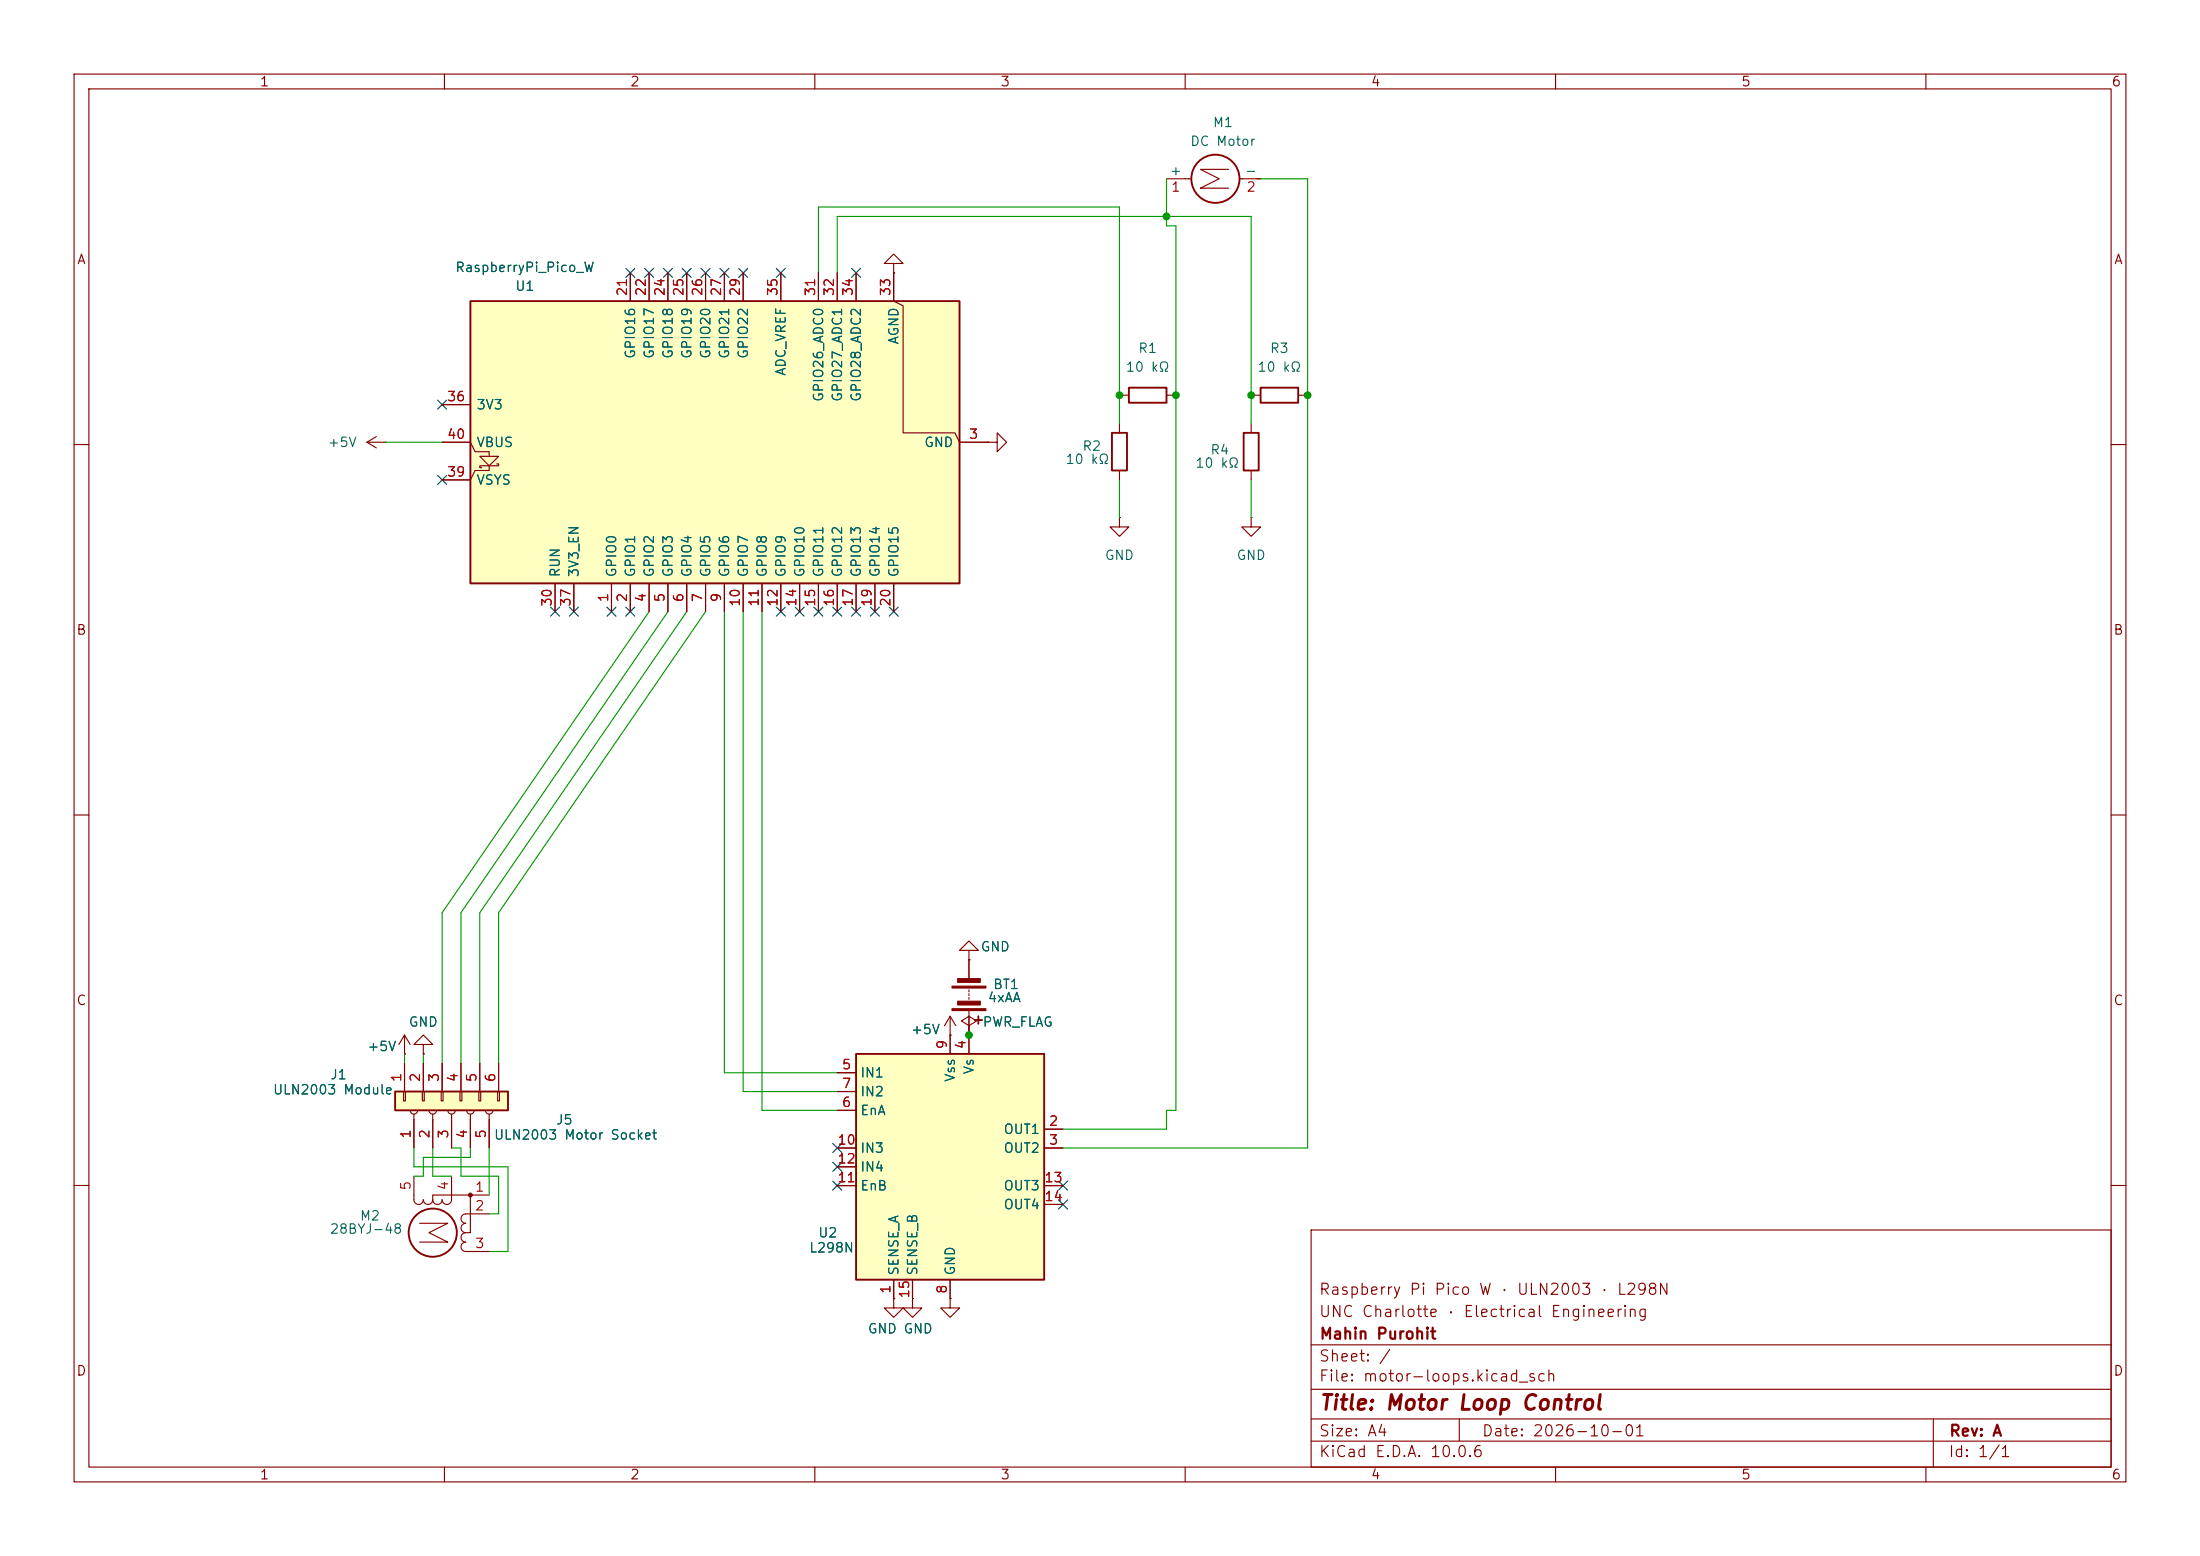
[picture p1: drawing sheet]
<svg xmlns="http://www.w3.org/2000/svg" width="297mm" height="210mm" viewBox="0 0 297 210" stroke-linecap="round" stroke-linejoin="round" font-family="sans-serif">
<g fill="none" stroke="#840000" stroke-width=".15">
<path d="M10 10h277v190h-277zM12 12h273v186h-273zM60 10v2M110 10v2M160 10v2M210 10v2M260 10v2M151.1 53.3h1.3M157.5 53.3h1.2M10 60h2M285 60h2M10 110h2"/>
<path d="M285 110h2M10 160h2M177 166h108v32h-108zM285 160h2M60 198v2M110 198v2M160 198v2M177 194.5h108M177 191.5h108M177 187.5h108M177 181.5h108M197 191.5v3"/>
<path d="M210 198v2M260 198v2M261 191.5v6.5"/>
</g>
<path d="M152.4 52.3h5.1v2.1h-5.1z" fill="none" stroke="#840000" stroke-width=".25"/>
<path d="M63.5 40.6h66v38.1h-66z" fill="#ffffc2"/>
<g fill="none" stroke="#840000" stroke-width=".25">
<path d="M63.5 40.6h66v38.1h-66zM167.9 58.4h2v5.1h-2zM131.6 137.7h1M132.1 137.2v1"/>
<circle cx="164.1" cy="24.1" r="3.3"/>
</g>
<g fill="none" stroke="#840000" stroke-width=".15">
<path d="M85.1 36.8v3.8M87.6 36.8v3.8M90.2 36.8v3.8M92.7 36.8v3.8M95.2 36.8v3.8M97.8 36.8v3.8M100.3 36.8v3.8M105.4 36.8v3.8M110.5 36.8v3.8M113 36.8v3.8M115.6 36.8v3.8M120.6 36.8v3.8l1.3 .7v17.1h7l.6 1.3h3.8"/>
<path d="M120.6 35.6h1.3l-1.3-1.3-1.2 1.3h1.2v1.2M120.6 36.8h.1M157.5 24.1h3.3M165.9 22.9h-3.8l2.5 1.2-2.5 1.3h3.8M167.3 24.1h2.9M59.7 59.7h3.8l.6 1.3h1.9v.6M59.7 54.6h3.8M168.9 57.2v1.2M64.8 61.6h2.5l-1.3 1.3zM66 62.9v.6h-1.9l-.6 1.3h-3.8M67.1 62.6h.2v.3h-2.5v.2h.2M74.9 78.7v3.9"/>
<path d="M77.5 78.7v3.9M82.5 78.7v3.9M85.1 78.7v3.9M87.6 78.7v3.9M90.2 78.7v3.9M92.7 78.7v3.9M95.2 78.7v3.9M97.8 78.7v3.9M100.3 78.7v3.9M102.9 78.7v3.9M105.4 78.7v3.9M107.9 78.7v3.9"/>
<path d="M110.5 78.7v3.9M113 78.7v3.9M115.6 78.7v3.9M118.1 78.7v3.9M120.6 78.7v3.9M168.9 69.9v1.2h1.3l-1.3 1.3-1.3-1.3h1.3M168.9 69.9h.1M168.9 63.5v1.3M130.8 128.3h-1.3l1.3-1.3 1.3 1.3h-1.3v1.2M130.8 129.5h.1M130.8 129.5v2.6M130.8 133.6v.3"/>
<path d="M130.8 134.1v.3M130.8 134.6v.3M130.8 136.4v3.3M123.2 175.3v1.2h1.3l-1.3 1.3-1.3-1.3h1.3M123.2 175.3h.1"/>
</g>
<g fill="#840000" stroke="#840000" stroke-width=".15">
<path d="M128.5 136.1h4.6v.3h-4.6z"/>
<path d="M128.5 133.1h4.6v.3h-4.6z"/>
<path d="M129.3 135.1h3v.5h-3z"/>
<path d="M129.3 132.1h3v.5h-3z"/>
</g>
<path d="M53.3 147.3h15.3v2.6h-15.3z" fill="#ffffc2"/>
<path d="M53.3 147.3h15.3v2.6h-15.3z" fill="none" stroke="#840000" stroke-width=".25"/>
<g fill="none" stroke="#840000" stroke-width=".15">
<path d="M49.5 59.7l1.3 .8M49.5 59.7h2.6M50.8 58.9l-1.3 .8M52.1 59.7h.1M54.6 139.7v2.5M54.6 139.7l-.8 1.3M54.6 139.7l.8 1.3M54.5 147.3h.2v1.3h-.2zM54.6 142.2h.1M54.6 143.5v3.8M57 147.3h.3v1.3h-.3zM57.1 141h1.3l-1.3-1.3-1.2 1.3h1.2v1.2"/>
<path d="M57.1 142.2h.1M57.1 143.5v3.8M59.6 147.3h.2v1.3h-.2zM59.7 143.5v3.8M62.1 147.3h.3v1.3h-.3zM62.2 143.5v3.8M64.6 147.3h.3v1.3h-.3zM64.8 143.5v3.8M67.2 147.3h.2v1.3h-.2zM67.3 143.5v3.8"/>
</g>
<path d="M115.6 142.2h25.4v30.5h-25.4z" fill="#ffffc2"/>
<g fill="none" stroke="#840000" stroke-width=".25">
<path d="M150.1 58.4h2v5.1h-2zM170.2 52.3h5.1v2.1h-5.1zM115.6 142.2h25.4v30.5h-25.4z"/>
<circle cx="58.4" cy="166.4" r="3.3"/>
</g>
<g fill="none" stroke="#840000" stroke-width=".15">
<path d="M85.1 36.8v3.8M87.6 36.8v3.8M90.2 36.8v3.8M92.7 36.8v3.8M95.2 36.8v3.8M97.8 36.8v3.8M100.3 36.8v3.8M105.4 36.8v3.8M110.5 36.8v3.8M113 36.8v3.8M115.6 36.8v3.8M120.6 36.8h.1"/>
<path d="M120.6 36.8v3.8M59.7 59.7h3.8M59.7 54.6h3.8M129.5 59.7h3.8M133.3 59.7h1.3v-1.3l1.3 1.3-1.3 1.3v-1.3M133.3 59.7h.1M151.1 57.2v1.2M168.9 53.3h1.3M175.3 53.3h1.2M59.7 64.8h3.8M74.9 78.7v3.9M77.5 78.7v3.9"/>
<path d="M82.5 78.7v3.9M85.1 78.7v3.9M87.6 78.7v3.9M90.2 78.7v3.9M92.7 78.7v3.9M95.2 78.7v3.9M97.8 78.7v3.9M100.3 78.7v3.9M102.9 78.7v3.9M105.4 78.7v3.9M107.9 78.7v3.9M110.5 78.7v3.9"/>
<path d="M113 78.7v3.9M115.6 78.7v3.9M118.1 78.7v3.9M120.6 78.7v3.9M151.1 69.9v1.2h1.3l-1.3 1.3-1.2-1.3h1.2M151.1 69.9h.1M151.1 63.5v1.3M128.3 139.7h.1M128.3 137.2v5M128.3 137.2l.7 1.2M128.3 137.2l-.8 1.2M130.8 138.4l1-.6-1-.6-1 .6 1 .6v1.3"/>
<path d="M130.8 139.7h.1M130.8 129.5h.1M130.8 129.5v2.6M130.8 137.2v5M54.6 142.2h.1M54.6 143.5v3.8M55.4 149.9a.51 .51 0 0 0 .5 .5 .51 .51 0 0 0 .5-.5M55.9 158.8v3.1a.64 .64 0 0 0 .6 .7 .64 .64 0 0 0 .6-.7 .64 .64 0 0 0 .7 .7 .64 .64 0 0 0 .6-.7M55.9 150.4v4.5M57.1 142.2h.1M57.1 143.5v3.8M57.9 149.9a.51 .51 0 0 0 .5 .5 .51 .51 0 0 0 .5-.5"/>
<path d="M58.4 150.4v4.5M59.7 143.5v3.8M60.5 149.9a.51 .51 0 0 0 .5 .5 .51 .51 0 0 0 .5-.5M61 158.8v3.1a.64 .64 0 0 1-.7 .7 .64 .64 0 0 1-.6-.7 .64 .64 0 0 1-.6 .7 .64 .64 0 0 1-.7-.7M61 150.4v4.5M62.2 143.5v3.8M63 149.9a.51 .51 0 0 0 .5 .5 .51 .51 0 0 0 .5-.5M63.5 150.4v4.5M64.8 143.5v3.8M65.5 149.9a.51 .51 0 0 0 .5 .5 .51 .51 0 0 0 .5-.5M66 150.4v4.5M67.3 143.5v3.8"/>
<path d="M113 154.9h2.6M113 144.8h2.6M113 149.9h2.6M113 147.3h2.6M113 157.5h2.6M141 152.4h2.5M141 154.9h2.5M56.6 165.1h3.9l-2.6 1.3 2.6 1.2h-3.9M62.9 166.4a.63 .63 0 0 0-.7 .6 .63 .63 0 0 0 .7 .6 .64 .64 0 0 0-.7 .7 .64 .64 0 0 0 .7 .6h3.1M63.5 161.3h-5.1v.6M63.5 161.3v5.1h-.6a.64 .64 0 0 1-.7-.7 .64 .64 0 0 1 .7-.6 .63 .63 0 0 1-.7-.6 .63 .63 0 0 1 .7-.7h3.1M63.5 161.3h2.5"/>
<path d="M113 160h2.6M120.6 175.3v1.2h1.3l-1.3 1.3-1.2-1.3h1.2M120.6 175.3h.1M120.6 172.7v2.6M123.2 175.3h.1M123.2 172.7v2.6M128.3 175.3v1.2h1.2l-1.2 1.3-1.3-1.3h1.3M128.3 175.3h.1M128.3 172.7v2.6M141 160h2.5M141 162.6h2.5"/>
</g>
<circle cx="63.5" cy="161.3" r=".25" fill="#840000" stroke="#840000" stroke-width=".15"/>
<g fill="none" stroke="#009600" stroke-width=".15">
<path d="M110.5 36.8v-8.9h40.6v29.3M113 36.8v-7.6h55.9v28M157.5 24.1v6.4h1.2v119.4h-1.2v2.5h-14M170.2 24.1h6.3v130.8h-33M52.1 59.7h7.6M151.1 64.8v5.1M168.9 64.8v5.1M87.6 82.6l-27.9 40.6v20.3M90.2 82.6l-28 40.6v20.3M92.7 82.6l-27.9 40.6v20.3M95.2 82.6l-27.9 40.6v20.3M97.8 82.6v62.2h15.2"/>
<path d="M100.3 82.6v64.7h12.7M102.9 82.6v67.3h10.1M54.6 142.2v1.3M55.9 154.9v2.6h12.7v11.4h-2.6M57.1 142.2v1.3M58.4 154.9v3.9h2.6M61 154.9h1.2v3.9h5.1v5h-1.3M63.5 154.9v1.3h-6.4v2.6h-1.2M66 154.9v6.4"/>
</g>
<g fill="none" stroke="#000084" stroke-width=".15">
<path d="M84.5 36.2l1.2 1.2M85.7 36.2l-1.2 1.2M87 36.2l1.2 1.2M88.2 36.2l-1.2 1.2M89.6 36.2l1.2 1.2M90.8 36.2l-1.2 1.2M92.1 36.2l1.2 1.2M93.3 36.2l-1.2 1.2M94.6 36.2l1.3 1.2M95.9 36.2l-1.3 1.2M97.2 36.2l1.2 1.2M98.4 36.2l-1.2 1.2"/>
<path d="M99.7 36.2l1.2 1.2M100.9 36.2l-1.2 1.2M104.8 36.2l1.2 1.2M106 36.2l-1.2 1.2M115 36.2l1.2 1.2M116.2 36.2l-1.2 1.2M59.1 54l1.2 1.2M60.3 54l-1.2 1.2M59.1 64.2l1.2 1.2M60.3 64.2l-1.2 1.2M74.3 81.9l1.2 1.3M75.5 81.9l-1.2 1.3"/>
<path d="M76.9 81.9l1.2 1.3M78.1 81.9l-1.2 1.3M81.9 81.9l1.3 1.3M83.2 81.9l-1.3 1.3M84.5 81.9l1.2 1.3M85.7 81.9l-1.2 1.3M104.8 81.9l1.2 1.3M106 81.9l-1.2 1.3M107.3 81.9l1.3 1.3M108.6 81.9l-1.3 1.3M109.9 81.9l1.2 1.3M111.1 81.9l-1.2 1.3"/>
<path d="M112.4 81.9l1.2 1.3M113.6 81.9l-1.2 1.3M115 81.9l1.2 1.3M116.2 81.9l-1.2 1.3M117.5 81.9l1.2 1.3M118.7 81.9l-1.2 1.3M120 81.9l1.3 1.3M121.3 81.9l-1.3 1.3M112.4 156.9l1.2 1.2M112.4 159.4l1.2 1.2M112.4 154.3l1.2 1.2M113.6 156.9l-1.2 1.2"/>
<path d="M113.6 159.4l-1.2 1.2M113.6 154.3l-1.2 1.2M142.9 159.4l1.2 1.2M144.1 159.4l-1.2 1.2M142.9 162l1.2 1.2M144.1 162l-1.2 1.2"/>
</g>
<g fill="#009600" stroke="#009600" stroke-width=".14">
<circle cx="168.9" cy="53.3" r=".46"/>
<circle cx="157.5" cy="29.2" r=".46"/>
<circle cx="151.1" cy="53.3" r=".46"/>
<circle cx="158.7" cy="53.3" r=".46"/>
<circle cx="176.5" cy="53.3" r=".46"/>
<circle cx="130.8" cy="139.7" r=".46"/>
</g>
<text font-size="2" fill="#840000" x="178" y="190.8">Title: Motor Loop Control</text>
<g font-size="1.5" fill="#840000">
<text x="178" y="178.1">UNC Charlotte · Electrical Engineering</text>
<text x="178" y="175.1">Raspberry Pi Pico W · ULN2003 · L298N</text>
<text x="178" y="184.1">Sheet: /</text>
<text x="178" y="181.1">Mahin Purohit</text>
<text x="178" y="186.8">File: motor-loops.kicad_sch</text>
<text x="178" y="197">KiCad E.D.A. 10.0.6</text>
<text x="178" y="194.2">Size: A4</text>
<text x="200" y="194.2">Date: 2026-10-01</text>
<text x="263" y="197">Id: 1/1</text>
<text x="263" y="194.2">Rev: A</text>
</g>
<g font-size="1.3" fill="#840000">
<text x="35" y="12">1</text>
<text x="85" y="12">2</text>
<text x="135" y="12">3</text>
<text x="185" y="12">4</text>
<text x="235" y="12">5</text>
<text x="285" y="12">6</text>
<text x="10.3" y="36">A</text>
<text x="285.3" y="36">A</text>
<text x="10.2" y="86">B</text>
<text x="285.2" y="86">B</text>
<text x="10.2" y="136">C</text>
<text x="285.2" y="136">C</text>
<text x="10.2" y="186">D</text>
<text x="285.2" y="186">D</text>
<text x="35" y="200">1</text>
<text x="85" y="200">2</text>
<text x="135" y="200">3</text>
<text x="185" y="200">4</text>
<text x="235" y="200">5</text>
<text x="285" y="200">6</text>
</g>
<g font-size="1.3" fill="#006464">
<text x="163.6" y="17.5">M1</text>
<text x="157.8" y="24">+</text>
<text x="160.6" y="20">DC Motor</text>
<text x="168" y="24">-</text>
<text x="61.4" y="37">RaspberryPi_Pico_W</text>
<text x="69.5" y="39.6">U1</text>
<text x="121.6" y="46.6" transform="rotate(-90 121.6 46.6)">AGND</text>
<text x="153.6" y="48">R1</text>
<text x="171.4" y="48">R3</text>
<text x="86.1" y="48.5" transform="rotate(-90 86.1 48.5)">GPIO16</text>
<text x="88.6" y="48.5" transform="rotate(-90 88.6 48.5)">GPIO17</text>
<text x="91.1" y="48.5" transform="rotate(-90 91.1 48.5)">GPIO18</text>
<text x="93.7" y="48.5" transform="rotate(-90 93.7 48.5)">GPIO19</text>
<text x="96.2" y="48.5" transform="rotate(-90 96.2 48.5)">GPIO20</text>
<text x="98.8" y="48.5" transform="rotate(-90 98.8 48.5)">GPIO21</text>
<text x="101.3" y="48.5" transform="rotate(-90 101.3 48.5)">GPIO22</text>
<text x="106.4" y="50.8" transform="rotate(-90 106.4 50.8)">ADC_VREF</text>
<text x="151.9" y="50.5">10 kΩ</text>
<text x="169.7" y="50.5">10 kΩ</text>
<text x="64.2" y="55.6">3V3</text>
<text x="111.5" y="54.3" transform="rotate(-90 111.5 54.3)">GPIO26_ADC0</text>
<text x="114" y="54.3" transform="rotate(-90 114 54.3)">GPIO27_ADC1</text>
<text x="116.5" y="54.3" transform="rotate(-90 116.5 54.3)">GPIO28_ADC2</text>
<text x="44.2" y="60.7">+5V</text>
<text x="64.2" y="65.7">VSYS</text>
<text x="64.2" y="60.7">VBUS</text>
<text x="124.7" y="60.7">GND</text>
<text x="143.7" y="62.9">10 kΩ</text>
<text x="146" y="61.2">R2</text>
<text x="161.3" y="63.4">10 kΩ</text>
<text x="163.3" y="61.7">R4</text>
<text x="149.1" y="75.9">GND</text>
<text x="166.8" y="75.9">GND</text>
<text x="75.9" y="78" transform="rotate(-90 75.9 78)">RUN</text>
<text x="78.4" y="78" transform="rotate(-90 78.4 78)">3V3_EN</text>
<text x="83.5" y="78" transform="rotate(-90 83.5 78)">GPIO0</text>
<text x="86.1" y="78" transform="rotate(-90 86.1 78)">GPIO1</text>
<text x="88.6" y="78" transform="rotate(-90 88.6 78)">GPIO2</text>
<text x="91.1" y="78" transform="rotate(-90 91.1 78)">GPIO3</text>
<text x="93.7" y="78" transform="rotate(-90 93.7 78)">GPIO4</text>
<text x="96.2" y="78" transform="rotate(-90 96.2 78)">GPIO5</text>
<text x="98.8" y="78" transform="rotate(-90 98.8 78)">GPIO6</text>
<text x="101.3" y="78" transform="rotate(-90 101.3 78)">GPIO7</text>
<text x="103.8" y="78" transform="rotate(-90 103.8 78)">GPIO8</text>
<text x="106.4" y="78" transform="rotate(-90 106.4 78)">GPIO9</text>
<text x="108.9" y="78" transform="rotate(-90 108.9 78)">GPIO10</text>
<text x="111.5" y="78" transform="rotate(-90 111.5 78)">GPIO11</text>
<text x="114" y="78" transform="rotate(-90 114 78)">GPIO12</text>
<text x="116.5" y="78" transform="rotate(-90 116.5 78)">GPIO13</text>
<text x="119.1" y="78" transform="rotate(-90 119.1 78)">GPIO14</text>
<text x="121.6" y="78" transform="rotate(-90 121.6 78)">GPIO15</text>
<text x="132.3" y="128.7">GND</text>
<text x="133.3" y="135.6">4xAA</text>
<text x="134" y="133.8">BT1</text>
<text x="49.5" y="142.2">+5V</text>
<text x="55.1" y="138.9">GND</text>
<text x="122.9" y="139.9">+5V</text>
<text x="132.6" y="138.9">PWR_FLAG</text>
<text x="36.8" y="148">ULN2003 Module</text>
<text x="44.5" y="146">J1</text>
<text x="116.1" y="145.7">IN1</text>
<text x="116.1" y="148.3">IN2</text>
<text x="129.2" y="146.1" transform="rotate(-90 129.2 146.1)">Vss</text>
<text x="131.8" y="145.1" transform="rotate(-90 131.8 145.1)">Vs</text>
<text x="66.6" y="154.1">ULN2003 Motor Socket</text>
<text x="75" y="152.1">J5</text>
<text x="116.1" y="150.8">EnA</text>
<text x="116.1" y="155.9">IN3</text>
<text x="135.4" y="153.4">OUT1</text>
<text x="135.4" y="155.9">OUT2</text>
<text x="116.1" y="161">EnB</text>
<text x="116.1" y="158.4">IN4</text>
<text x="135.4" y="161">OUT3</text>
<text x="44.4" y="166.8">28BYJ-48</text>
<text x="48.5" y="165">M2</text>
<text x="110.4" y="167.3">U2</text>
<text x="135.4" y="163.5">OUT4</text>
<text x="109.1" y="169.4">L298N</text>
<text x="121.6" y="172.2" transform="rotate(-90 121.6 172.2)">SENSE_A</text>
<text x="124.2" y="172.2" transform="rotate(-90 124.2 172.2)">SENSE_B</text>
<text x="129.2" y="172.2" transform="rotate(-90 129.2 172.2)">GND</text>
<text x="117.1" y="180.3">GND GND</text>
</g>
<g font-size="1.3" fill="#a90000">
<text x="158" y="26.2">1</text>
<text x="168.2" y="26.2">2</text>
<text x="85" y="40.1" transform="rotate(-90 85 40.1)">21</text>
<text x="87.5" y="40.1" transform="rotate(-90 87.5 40.1)">22</text>
<text x="90" y="40.1" transform="rotate(-90 90 40.1)">24</text>
<text x="92.6" y="40.1" transform="rotate(-90 92.6 40.1)">25</text>
<text x="95.1" y="40.1" transform="rotate(-90 95.1 40.1)">26</text>
<text x="97.7" y="40.1" transform="rotate(-90 97.7 40.1)">27</text>
<text x="100.2" y="40.1" transform="rotate(-90 100.2 40.1)">29</text>
<text x="105.3" y="40.1" transform="rotate(-90 105.3 40.1)">35</text>
<text x="110.4" y="40.1" transform="rotate(-90 110.4 40.1)">31</text>
<text x="112.9" y="40.1" transform="rotate(-90 112.9 40.1)">32</text>
<text x="115.4" y="40.1" transform="rotate(-90 115.4 40.1)">34</text>
<text x="120.5" y="40.1" transform="rotate(-90 120.5 40.1)">33</text>
<text x="60.3" y="54.5">36</text>
<text x="60.3" y="59.6">40</text>
<text x="130.7" y="59.6">3</text>
<text x="60.3" y="64.6">39</text>
<text x="74.8" y="82" transform="rotate(-90 74.8 82)">30</text>
<text x="77.3" y="82" transform="rotate(-90 77.3 82)">37</text>
<text x="82.4" y="81.4" transform="rotate(-90 82.4 81.4)">1</text>
<text x="85" y="81.4" transform="rotate(-90 85 81.4)">2</text>
<text x="87.5" y="81.4" transform="rotate(-90 87.5 81.4)">4</text>
<text x="90" y="81.4" transform="rotate(-90 90 81.4)">5</text>
<text x="92.6" y="81.4" transform="rotate(-90 92.6 81.4)">6</text>
<text x="95.1" y="81.4" transform="rotate(-90 95.1 81.4)">7</text>
<text x="97.7" y="81.4" transform="rotate(-90 97.7 81.4)">9</text>
<text x="100.2" y="82" transform="rotate(-90 100.2 82)">10</text>
<text x="102.7" y="82" transform="rotate(-90 102.7 82)">11</text>
<text x="105.3" y="82" transform="rotate(-90 105.3 82)">12</text>
<text x="107.8" y="82" transform="rotate(-90 107.8 82)">14</text>
<text x="110.4" y="82" transform="rotate(-90 110.4 82)">15</text>
<text x="112.9" y="82" transform="rotate(-90 112.9 82)">16</text>
<text x="115.4" y="82" transform="rotate(-90 115.4 82)">17</text>
<text x="118" y="82" transform="rotate(-90 118 82)">19</text>
<text x="120.5" y="82" transform="rotate(-90 120.5 82)">20</text>
<text x="128.1" y="141.7" transform="rotate(-90 128.1 141.7)">9</text>
<text x="130.7" y="141.7" transform="rotate(-90 130.7 141.7)">4</text>
<text x="54.5" y="146.1" transform="rotate(-90 54.5 146.1)">1</text>
<text x="57" y="146.1" transform="rotate(-90 57 146.1)">2</text>
<text x="59.6" y="146.1" transform="rotate(-90 59.6 146.1)">3</text>
<text x="62.1" y="146.1" transform="rotate(-90 62.1 146.1)">4</text>
<text x="64.6" y="146.1" transform="rotate(-90 64.6 146.1)">5</text>
<text x="67.2" y="146.1" transform="rotate(-90 67.2 146.1)">6</text>
<text x="113.6" y="144.6">5</text>
<text x="113.6" y="149.7">6</text>
<text x="113.6" y="147.2">7</text>
<text x="55.7" y="153.8" transform="rotate(-90 55.7 153.8)">1</text>
<text x="58.3" y="153.8" transform="rotate(-90 58.3 153.8)">2</text>
<text x="60.8" y="153.8" transform="rotate(-90 60.8 153.8)">3</text>
<text x="63.4" y="153.8" transform="rotate(-90 63.4 153.8)">4</text>
<text x="65.9" y="153.8" transform="rotate(-90 65.9 153.8)">5</text>
<text x="113" y="154.8">10</text>
<text x="141.5" y="152.3">2</text>
<text x="141.5" y="154.8">3</text>
<text x="55.7" y="160.8" transform="rotate(-90 55.7 160.8)">5</text>
<text x="60.8" y="160.8" transform="rotate(-90 60.8 160.8)">4</text>
<text x="64" y="161.2">1</text>
<text x="113" y="159.9">11</text>
<text x="113" y="157.3">12</text>
<text x="140.9" y="159.9">13</text>
<text x="64" y="163.7">2</text>
<text x="140.9" y="162.4">14</text>
<text x="64" y="168.8">3</text>
<text x="120.5" y="174.7" transform="rotate(-90 120.5 174.7)">1</text>
<text x="123.1" y="175.3" transform="rotate(-90 123.1 175.3)">15</text>
<text x="128.1" y="174.7" transform="rotate(-90 128.1 174.7)">8</text>
</g>
</svg>
